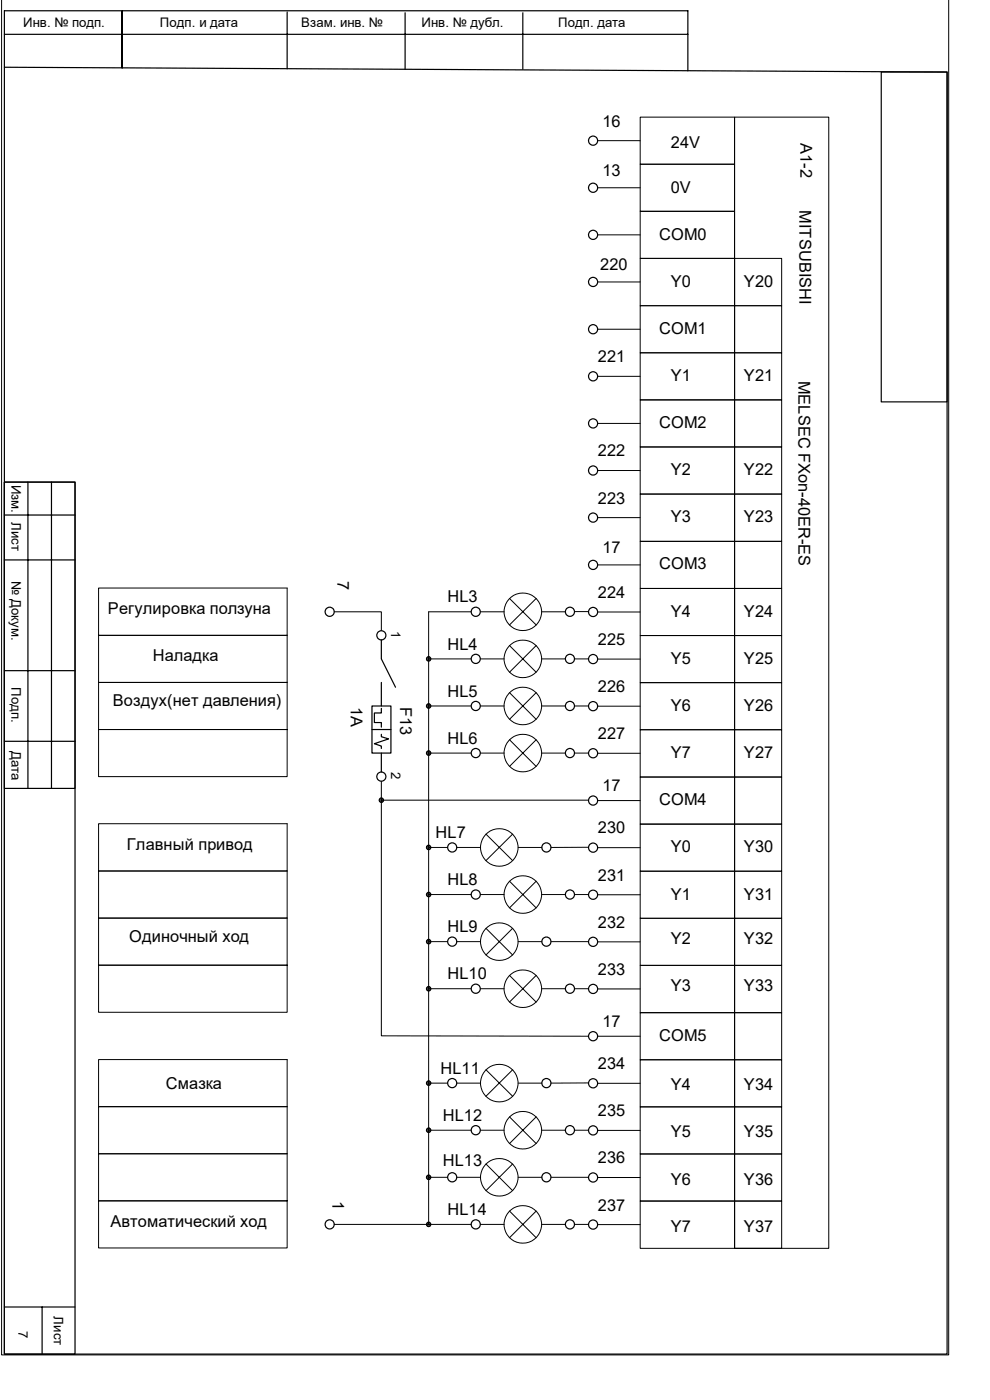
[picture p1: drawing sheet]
<svg xmlns="http://www.w3.org/2000/svg" width="210mm" height="297mm" viewBox="0 0 210 297" stroke-linecap="round" stroke-linejoin="round" font-family="sans-serif">
<g fill="none" stroke="#000" stroke-width=".25">
<path d="M.9 14.3v-12h145v12.7M.9 7.3h145M.9 14.3l200 1v272h-200zM25.9 2.4v12M60.9 2.6v12M85.9 2.7v12M110.9 2.7v12M186.9 15.3h14v70h-14zM.9 109.3h15M.9 118.8h15M.9 102.3h15v185h-15zM.9 102.3h15v65h-15z"/>
<path d="M5.9 102.3v65M10.9 102.3v65M80.9 135.8v4l3 6M.9 142.3h15M.9 157.3h15M78.9 149.8h4v10h-4zM78.9 154.8h4M80.9 144.8v5M80.9 150.3v1h-1.5v2h1.5v1M80.9 155.8v.5l1.5 .5-3 1 1.5 .5v.5M80.9 159.8v4M.9 277.3h15"/>
<path d="M8.9 277.3v10"/>
<circle cx="125.8" cy="39.8" r=".98"/>
<circle cx="125.8" cy="29.8" r=".98"/>
<circle cx="125.8" cy="59.8" r=".98"/>
<circle cx="125.8" cy="49.8" r=".98"/>
<circle cx="125.8" cy="79.8" r=".98"/>
<circle cx="125.8" cy="69.8" r=".98"/>
<circle cx="125.8" cy="89.8" r=".98"/>
<circle cx="125.8" cy="99.8" r=".98"/>
<circle cx="125.8" cy="109.8" r=".98"/>
<circle cx="125.8" cy="119.8" r=".98"/>
<circle cx="69.9" cy="129.8" r=".98"/>
<circle cx="80.9" cy="134.8" r=".98"/>
<circle cx="90.9" cy="139.8" r=".46"/>
<circle cx="100.9" cy="129.8" r=".98"/>
<circle cx="100.9" cy="139.8" r=".98"/>
<circle cx="120.9" cy="129.8" r=".98"/>
<circle cx="120.9" cy="139.8" r=".98"/>
<circle cx="125.8" cy="129.8" r=".98"/>
<circle cx="125.8" cy="139.8" r=".98"/>
<circle cx="90.9" cy="149.8" r=".46"/>
<circle cx="90.9" cy="159.8" r=".46"/>
<circle cx="100.9" cy="149.8" r=".98"/>
<circle cx="100.9" cy="159.8" r=".98"/>
<circle cx="120.9" cy="159.8" r=".98"/>
<circle cx="120.9" cy="149.8" r=".98"/>
<circle cx="125.8" cy="159.8" r=".98"/>
<circle cx="125.8" cy="149.8" r=".98"/>
<circle cx="80.9" cy="164.8" r=".98"/>
<circle cx="80.9" cy="169.8" r=".46"/>
<circle cx="90.9" cy="179.8" r=".46"/>
<circle cx="95.9" cy="179.8" r=".98"/>
<circle cx="115.9" cy="179.8" r=".98"/>
<circle cx="125.8" cy="169.8" r=".98"/>
<circle cx="125.8" cy="179.8" r=".98"/>
<circle cx="90.9" cy="199.8" r=".46"/>
<circle cx="90.9" cy="189.8" r=".46"/>
<circle cx="95.9" cy="199.8" r=".98"/>
<circle cx="100.9" cy="189.8" r=".98"/>
<circle cx="115.9" cy="199.8" r=".98"/>
<circle cx="120.9" cy="189.8" r=".98"/>
<circle cx="125.8" cy="199.8" r=".98"/>
<circle cx="125.8" cy="189.8" r=".98"/>
<circle cx="90.9" cy="209.8" r=".46"/>
<circle cx="100.9" cy="209.8" r=".98"/>
<circle cx="120.9" cy="209.8" r=".98"/>
<circle cx="125.8" cy="209.8" r=".98"/>
<circle cx="125.8" cy="219.8" r=".98"/>
<circle cx="90.9" cy="229.8" r=".46"/>
<circle cx="90.9" cy="239.8" r=".46"/>
<circle cx="95.9" cy="229.8" r=".98"/>
<circle cx="100.9" cy="239.8" r=".98"/>
<circle cx="115.9" cy="229.8" r=".98"/>
<circle cx="120.9" cy="239.8" r=".98"/>
<circle cx="125.8" cy="239.8" r=".98"/>
<circle cx="125.8" cy="229.8" r=".98"/>
<circle cx="69.9" cy="259.8" r=".98"/>
<circle cx="90.9" cy="249.8" r=".46"/>
<circle cx="90.9" cy="259.8" r=".46"/>
<circle cx="95.9" cy="249.8" r=".98"/>
<circle cx="100.9" cy="259.8" r=".98"/>
<circle cx="115.9" cy="249.8" r=".98"/>
<circle cx="120.9" cy="259.8" r=".98"/>
<circle cx="125.8" cy="249.8" r=".98"/>
<circle cx="125.8" cy="259.8" r=".98"/>
</g>
<g fill="none" stroke="#000" stroke-width=".21">
<path d="M.3 0v287.4h201v-287.4M126.8 39.8h9M126.8 29.8h9M135.8 34.8h20v10h-20zM135.8 24.8h20v10h-20zM155.8 24.8h20v240h-20zM126.8 59.8h9M126.8 49.8h9M135.8 54.8h20v10.1h-20zM135.8 44.8h20v10h-20zM155.8 54.8h10v10.1h-10zM126.8 79.8h9"/>
<path d="M126.8 69.8h9M135.8 74.8h20v10h-20zM135.8 64.9h20v9.9h-20zM155.8 64.9h10v9.9h-10zM155.8 74.8h10v10h-10zM126.8 99.8h9M126.8 89.8h9M135.8 94.8h20v10h-20zM135.8 84.8h20v10h-20zM155.8 84.8h10v10h-10zM155.8 94.8h10v10h-10zM126.8 119.8h9"/>
<path d="M126.8 109.8h9M135.8 114.9h20v9.9h-20zM135.8 104.8h20v10.1h-20zM155.8 104.8h10v10.1h-10zM155.8 114.9h10v9.9h-10zM20.9 124.8h40v10h-40v10h40v10h-40v10h40v-10h-40v-10h40v-10h-40zM70.9 129.8h10v4M90.9 139.8h9M99.9 129.8h-9v130M101.9 129.8h5M101.9 139.8h5M108.1 127l5.6 5.6"/>
<path d="M108.1 136.9l5.6 5.7M113.7 127l-5.6 5.6M113.7 136.9l-5.6 5.7M114.9 129.8h5M114.9 139.8h5M121.9 129.8h2.9M121.9 139.8h2.9M126.8 139.8h9M126.8 129.8h9M135.8 134.8h20v10h-20zM135.8 124.8h20v10h-20zM155.8 124.8h10v10h-10z"/>
<path d="M155.8 134.8h10v10h-10zM90.9 159.8h9M90.9 149.8h9M101.9 159.8h5M101.9 149.8h5M108.1 146.9l5.6 5.7M108.1 156.9l5.6 5.7M113.7 146.9l-5.6 5.7M113.7 156.9l-5.6 5.7M114.9 159.8h5M114.9 149.8h5M121.9 159.8h2.9"/>
<path d="M121.9 149.8h2.9M126.8 159.8h9M126.8 149.8h9M135.8 154.8h20v10h-20zM135.8 144.8h20v10h-20zM155.8 144.8h10v10h-10zM155.8 154.8h10v10h-10zM20.9 174.8h40v10h-40v10h40v10h-40v10h40v-10h-40v-10h40v-10h-40zM80.9 165.8v4M90.9 179.8h4M96.9 179.8h5M103.1 177l5.7 5.6"/>
<path d="M108.8 177l-5.7 5.6M109.9 179.8h5M124.8 179.7l-7.9 .1M124.8 169.8h-43.9v50h43.9M126.8 179.8h9M126.8 169.8h9M135.8 174.8h20v10h-20zM135.8 164.8h20v10h-20zM155.8 164.8h10v10h-10zM155.8 174.8h10v10h-10zM90.9 199.8h4M90.9 189.8h9"/>
<path d="M96.9 199.8h5M101.9 189.8h5M103.1 196.9l5.7 5.7M108.1 186.9l5.6 5.7M108.8 196.9l-5.7 5.7M109.9 199.8h5M113.7 186.9l-5.6 5.7M114.9 189.8h5M116.9 199.8h7.9M121.9 189.8h2.9M126.8 199.8h9M126.8 189.8h9"/>
<path d="M135.8 194.8h20v10h-20zM135.8 184.8h20v10h-20zM155.8 184.8h10v10h-10zM155.8 194.8h10v10h-10zM90.9 209.8h9M101.9 209.8h5M108.1 206.9l5.6 5.7M113.7 206.9l-5.6 5.7M114.9 209.8h5M121.9 209.8h2.9M126.8 219.8h9M126.8 209.8h9"/>
<path d="M135.8 214.8h20v10h-20zM135.8 204.8h20v10h-20zM155.8 204.8h10v10h-10zM155.8 214.8h10v10h-10zM20.9 224.8h40v10h-40v10h40v10h-40v10h40v-10h-40v-10h40v-10h-40zM90.9 239.8h9M90.9 229.8h4M96.9 229.8h5M101.9 239.8h5M103.1 226.9l5.7 5.7M108.1 236.9l5.6 5.7M108.8 226.9l-5.7 5.7"/>
<path d="M109.9 229.8h5M113.7 236.9l-5.6 5.7M114.9 239.8h5M121.9 239.8h2.9M124.8 229.7l-7.9 .1M126.8 239.8h9M126.8 229.8h9M135.8 234.8h20v10h-20zM135.8 224.8h20v10h-20zM155.8 224.8h10v10h-10zM155.8 234.8h10v10h-10zM70.9 259.8h29"/>
<path d="M90.9 249.8h4M96.9 249.8h5M101.9 259.8h5M103.1 246.9l5.7 5.7M108.1 256.9l5.6 5.7M108.8 246.9l-5.7 5.7M109.9 249.8h5M113.7 256.9l-5.6 5.7M114.9 259.8h5M116.9 249.8h7.9M121.9 259.8h2.9M126.8 259.8h9"/>
<path d="M126.8 249.8h9M135.8 254.8h20v10h-20zM135.8 244.8h20v10h-20zM155.8 244.8h10v10h-10zM155.8 254.8h10v10h-10z"/>
<circle cx="110.9" cy="129.8" r="4"/>
<circle cx="110.9" cy="139.8" r="4"/>
<circle cx="110.9" cy="149.8" r="4"/>
<circle cx="110.9" cy="159.8" r="4"/>
<circle cx="105.9" cy="179.8" r="4"/>
<circle cx="105.9" cy="199.8" r="4"/>
<circle cx="110.9" cy="189.8" r="4"/>
<circle cx="110.9" cy="209.8" r="4"/>
<circle cx="105.9" cy="229.8" r="4"/>
<circle cx="110.9" cy="239.8" r="4"/>
<circle cx="105.9" cy="249.8" r="4"/>
<circle cx="110.9" cy="259.8" r="4"/>
</g>
<g fill="#000">
<path d="M90.4 139.7v.1zM90.4 139.7v.2zM90.5 139.6l-.1 .3zM90.5 139.6v.4zM90.5 139.5v.5zM90.5 139.5v.6zM90.6 139.4l-.1 .7zM90.6 139.4v.8zM90.7 139.4v.8zM90.7 139.3v1zM90.7 139.3h.1l-.1 1zM90.8 139.3v1h-.1z"/>
<path d="M90.8 139.3v1zM90.9 139.3v1zM91 139.3l-.1 1zM91 139.3v1zM91.1 139.3l-.1 1zM91.1 139.3v1zM91.2 139.4l-.1 .9zM91.2 139.4v.8zM91.3 139.4l-.1 .8zM91.3 139.4v.8zM91.3 139.5v.7zM91.3 139.5v.6z"/>
<path d="M91.4 139.6l-.1 .5zM91.4 139.6v.4zM91.4 139.7v.3zM91.4 139.7v.2zM90.4 149.6v.2zM90.4 149.6v.3zM90.4 159.6v.2zM90.4 159.6v.3zM90.5 149.6l-.1 .3zM90.5 149.6v.4zM90.5 159.6l-.1 .3zM90.5 159.6v.4z"/>
<path d="M90.5 149.5v.5zM90.5 149.5v.6zM90.5 159.5v.5zM90.5 159.5v.6zM90.6 149.4l-.1 .7zM90.6 149.4v.8zM90.5 159.5l.1-.1-.1 .7zM90.6 159.4v.7zM90.7 149.4v.8zM90.7 159.3v.9zM90.7 149.3v.9zM90.7 149.3h.1l-.1 .9z"/>
<path d="M90.8 149.3v1l-.1-.1zM90.7 159.3h.1l-.1 .9zM90.8 159.3v1l-.1-.1zM90.8 149.3v1zM90.9 149.3l-.1 1zM90.8 159.3v1zM90.9 159.3l-.1 1zM90.9 149.3v1zM91 149.3l-.1 1zM90.9 159.3v1zM91 159.3l-.1 1zM91 149.3v1z"/>
<path d="M91.1 149.3l-.1 1zM91 159.3v1zM91.1 159.3l-.1 1zM91.1 149.3v.9zM91.2 149.4l-.1 .8zM91.1 159.3v.9zM91.2 159.3l-.1 .9zM91.2 149.4v.8zM91.3 149.4l-.1 .8zM91.2 159.3v.9zM91.3 159.4l-.1 .8zM91.3 149.4v.8z"/>
<path d="M91.3 149.5v.7zM91.3 159.4v.7zM91.3 159.5v.6zM91.3 149.5v.6zM91.4 149.6l-.1 .5zM91.4 159.6l-.1 .5zM91.4 149.6v.4zM91.4 159.6v.4zM91.4 149.6v.3zM91.4 149.7v.2zM91.4 159.6v.3zM91.4 159.7v.2z"/>
<path d="M80.4 169.6v.2zM80.4 169.6v.3zM80.5 169.5l-.1 .4zM80.5 169.5v.5zM80.5 169.5v.6zM80.6 169.4v.7zM80.6 169.3v.8zM80.6 169.3v.9zM80.7 169.3v.9zM80.8 169.3v1zM80.9 169.2l-.1 1.1zM80.9 169.2l.1 .1-.1 1z"/>
<path d="M81 169.3v1h-.1zM81 169.3v1zM81.1 169.3l-.1 1zM81.1 169.3v.9zM81.2 169.3l-.1 .9zM81.2 169.3v.9zM81.2 169.4v.8zM81.2 169.4v.7zM81.3 169.5l-.1 .6zM81.3 169.5v.6zM81.4 169.5l-.1 .6zM81.4 169.6v.3z"/>
<path d="M81.4 169.7v.2zM81.4 169.5v.5zM81.4 169.6v.4zM90.4 179.6v.2zM90.4 179.6v.3zM90.5 179.5l-.1 .4zM90.5 179.5v.5zM90.5 179.5v.6zM90.6 179.4v.7zM90.7 179.4v.8zM90.7 179.3v1zM90.7 179.3h.1l-.1 1z"/>
<path d="M90.8 179.3v1h-.1zM90.8 179.3v1zM90.9 179.3l-.1 1zM90.9 179.3v1zM91 179.3l-.1 1zM91 179.3v1zM91.1 179.3l-.1 1zM91.1 179.3v1zM91.2 179.4l-.1 .9zM91.2 179.4v.8zM91.3 179.4l-.1 .8zM91.3 179.4v.7z"/>
<path d="M91.3 179.5v.6zM91.4 179.5l-.1 .6zM91.4 179.5v.5zM91.4 179.6v.4zM91.4 179.6v.3zM91.4 179.7v.2zM90.4 199.6v.2zM90.4 199.6v.3zM90.4 189.7v.1zM90.4 189.7v.2zM90.5 199.6l-.1 .3zM90.5 199.6v.4z"/>
<path d="M90.5 189.6l-.1 .3zM90.5 189.6v.4zM90.5 199.5v.5zM90.5 199.5v.6zM90.5 189.5v.5zM90.5 189.5v.6zM90.6 199.4l-.1 .7zM90.6 199.4v.8zM90.5 189.5l.1-.1-.1 .7zM90.6 189.4v.8zM90.7 199.3v.9zM90.7 189.4v.8z"/>
<path d="M90.7 189.3v.9zM90.7 199.3h.1l-.1 .9zM90.8 199.3v1l-.1-.1zM90.7 189.3h.1l-.1 .9zM90.8 189.3v.9h-.1zM90.8 199.3v1zM90.9 199.3l-.1 1zM90.8 189.3v.9zM90.9 189.3v1zM90.9 199.3v1zM91 199.3l-.1 1zM91 189.3l-.1 1z"/>
<path d="M91 199.3v1zM91.1 199.3l-.1 1zM91 189.3v.9zM91.1 189.3l-.1 .9zM91.1 199.3v.9zM91.2 199.3l-.1 .9zM91.1 189.3v.9zM91.2 189.4l-.1 .8zM91.2 199.3v.9zM91.3 199.4l-.1 .8zM91.2 189.4v.8zM91.3 189.4l-.1 .8z"/>
<path d="M91.3 199.4v.8zM91.3 199.5v.7zM91.3 189.4v.8zM91.3 189.5v.7zM91.3 199.5v.6zM91.4 199.6l-.1 .5zM91.3 189.5v.6zM91.4 189.6l-.1 .5zM91.4 199.6v.4zM91.4 189.6v.4zM91.4 189.7v.3zM91.4 199.6v.3z"/>
<path d="M91.4 199.7v.2zM91.4 189.7v.2zM90.4 209.6v.2zM90.4 209.6v.3zM90.5 209.5l-.1 .4zM90.5 209.5v.5zM90.5 209.5v.6zM90.6 209.4l-.1 .7zM90.6 209.4v.7zM90.7 209.3v.9zM90.7 209.3h.1l-.1 .9zM90.8 209.3v1l-.1-.1z"/>
<path d="M90.8 209.3v1zM90.9 209.3l-.1 1zM90.9 209.3v1zM91 209.3l-.1 1zM91 209.3v1zM91.1 209.3l-.1 1zM91.1 209.3v.9zM91.2 209.3l-.1 .9zM91.2 209.3v.9zM91.3 209.4l-.1 .8zM91.3 209.4v.7zM91.3 209.5v.6z"/>
<path d="M91.4 209.5l-.1 .6zM91.4 209.5v.5zM91.4 209.6v.4zM91.4 209.6v.3zM91.4 209.7v.2zM90.4 229.6v.2zM90.4 229.6v.3zM90.4 239.6v.2zM90.4 239.6v.3zM90.5 229.5l-.1 .4zM90.5 229.5v.5zM90.5 239.6l-.1 .3z"/>
<path d="M90.5 239.6v.4zM90.5 229.4v.6zM90.5 229.4v.7zM90.5 239.5v.5zM90.5 239.5v.6zM90.6 229.4v.7zM90.6 239.4l-.1 .7zM90.6 239.4v.8zM90.7 229.4v.8zM90.7 239.4v.8zM90.7 229.3v.9zM90.7 229.3v1z"/>
<path d="M90.7 239.3v.9zM90.7 229.3h.1l-.1 1zM90.8 229.3v1h-.1zM90.7 239.3h.1l-.1 .9zM90.8 239.3v.9h-.1zM90.8 229.3v1zM90.9 229.3l-.1 1zM90.8 239.3v.9zM90.9 239.3v1zM90.9 229.3v1zM91 229.3l-.1 1zM91 239.3l-.1 1z"/>
<path d="M91 229.3v1zM91.1 229.3l-.1 1zM91 239.3v.9zM91.1 239.3l-.1 .9zM91.1 229.3v1zM91.2 229.4l-.1 .9zM91.1 239.3v.9zM91.2 239.4l-.1 .8zM91.2 229.4v.8zM91.3 229.4l-.1 .8zM91.2 239.4v.8zM91.3 239.4l-.1 .8z"/>
<path d="M91.3 229.4v.7zM91.3 239.4v.8zM91.3 239.5v.7zM91.4 229.5l-.1 .6zM91.3 239.5v.6zM91.4 239.6l-.1 .5zM91.4 229.5v.5zM91.4 229.6v.4zM91.4 239.6v.4zM91.4 229.6v.3zM91.4 229.7v.2zM91.4 239.6v.3z"/>
<path d="M91.4 239.7v.2zM90.4 249.6v.2zM90.4 249.6v.3zM90.4 259.6v.2zM90.4 259.6v.3zM90.5 249.6l-.1 .3zM90.5 249.6v.4zM90.5 259.5l-.1 .4zM90.5 259.5v.5zM90.5 249.5v.5zM90.5 249.5v.6zM90.5 259.5v.6z"/>
<path d="M90.5 249.5l.1-.1-.1 .7zM90.6 249.4v.7zM90.6 259.4l-.1 .7zM90.6 259.4v.7zM90.7 249.3v.9zM90.7 259.3v.9zM90.7 249.3h.1l-.1 .9zM90.8 249.3v1l-.1-.1zM90.7 259.3h.1l-.1 .9zM90.8 259.3v1l-.1-.1zM90.8 249.3v1zM90.9 249.3l-.1 1z"/>
<path d="M90.8 259.3v1zM90.9 259.2l-.1 1.1zM90.9 249.3v1zM91 249.3l-.1 1zM90.9 259.2v1.1zM91 259.3l-.1 1zM91 249.3v1zM91.1 249.3l-.1 1zM91 259.3v1zM91.1 259.3l-.1 1zM91.1 249.3v.9zM91.2 249.3l-.1 .9z"/>
<path d="M91.1 259.3v.9zM91.2 259.3l-.1 .9zM91.2 249.3v.9zM91.3 249.4l-.1 .8zM91.2 259.3v.9zM91.3 259.4l-.1 .8zM91.3 249.4v.7zM91.3 249.5v.6zM91.3 259.4v.7zM91.3 259.5v.6zM91.4 249.6l-.1 .5zM91.4 259.5l-.1 .6z"/>
<path d="M91.4 249.6v.4zM91.4 259.5v.5zM91.4 259.6v.4zM91.4 249.6v.3zM91.4 249.7v.2zM91.4 259.6v.3zM91.4 259.7v.2z"/>
</g>
<g font-size="3.5">
<text x="127.8" y="26.8">16</text>
<text x="142.3" y="31.3">24V</text>
<text x="169.8" y="30.4" transform="rotate(90 169.8 30.4)">A1-2</text>
<text x="127.8" y="37.3">13</text>
<text x="142.3" y="40.9">0V</text>
<text x="169.6" y="44.6" transform="rotate(90 169.6 44.6)">MITSUBISHI</text>
<text x="139.8" y="50.8">COM0</text>
<text x="127.3" y="57.3">220</text>
<text x="142.3" y="60.8">Y0</text>
<text x="157.8" y="60.8">Y20</text>
<text x="139.8" y="70.8">COM1</text>
<text x="126.8" y="76.8">221</text>
<text x="142.3" y="80.8">Y1</text>
<text x="157.8" y="80.8">Y21</text>
<text x="169.4" y="80.8" transform="rotate(90 169.4 80.8)">MELSEC FXon-40ER-ES</text>
<text x="139.8" y="90.8">COM2</text>
<text x="126.8" y="96.8">222</text>
<text x="142.3" y="100.8">Y2</text>
<text x="157.8" y="100.8">Y22</text>
<text x="126.8" y="106.8">223</text>
<text x="142.3" y="110.8">Y3</text>
<text x="157.8" y="110.8">Y23</text>
<text x="127.8" y="117.3">17</text>
<text x="71.6" y="123.3" transform="rotate(90 71.6 123.3)">7</text>
<text x="139.8" y="120.8">COM3</text>
<text x="22.9" y="130.3">Регулировка ползуна</text>
<text x="94.9" y="127.8">HL3</text>
<text x="126.8" y="126.8">224</text>
<text x="142.3" y="130.8">Y4</text>
<text x="157.8" y="130.8">Y24</text>
<text x="94.9" y="137.8">HL4</text>
<text x="126.8" y="136.8">225</text>
<text x="32.4" y="140.3">Наладка</text>
<text x="142.3" y="140.8">Y5</text>
<text x="157.8" y="140.8">Y25</text>
<text x="23.9" y="149.8">Воздух(нет давления)</text>
<text x="74.4" y="149.9" transform="rotate(90 74.4 149.9)">1A</text>
<text x="84.9" y="149.9" transform="rotate(90 84.9 149.9)">F13</text>
<text x="94.9" y="147.8">HL5</text>
<text x="126.8" y="146.8">226</text>
<text x="142.3" y="150.8">Y6</text>
<text x="157.8" y="150.8">Y26</text>
<text x="94.9" y="157.8">HL6</text>
<text x="126.8" y="156.8">227</text>
<text x="142.3" y="160.8">Y7</text>
<text x="157.8" y="160.8">Y27</text>
<text x="127.8" y="167.8">17</text>
<text x="139.8" y="170.8">COM4</text>
<text x="92.4" y="177.8">HL7</text>
<text x="126.8" y="176.8">230</text>
<text x="26.9" y="180.3">Главный привод</text>
<text x="142.3" y="180.8">Y0</text>
<text x="157.8" y="180.8">Y30</text>
<text x="94.9" y="187.8">HL8</text>
<text x="126.8" y="186.8">231</text>
<text x="142.3" y="190.8">Y1</text>
<text x="157.8" y="190.8">Y31</text>
<text x="94.9" y="197.8">HL9</text>
<text x="126.8" y="196.8">232</text>
<text x="27.4" y="199.8">Одиночный ход</text>
<text x="142.3" y="200.3">Y2</text>
<text x="157.8" y="200.3">Y32</text>
<text x="94.9" y="207.8">HL10</text>
<text x="126.8" y="206.8">233</text>
<text x="142.3" y="210.3">Y3</text>
<text x="157.8" y="210.3">Y33</text>
<text x="127.8" y="217.8">17</text>
<text x="139.8" y="220.8">COM5</text>
<text x="93.4" y="227.8">HL11</text>
<text x="126.8" y="226.8">234</text>
<text x="35.2" y="231">Смазка</text>
<text x="142.3" y="231.3">Y4</text>
<text x="157.8" y="231.3">Y34</text>
<text x="93.9" y="237.8">HL12</text>
<text x="126.8" y="236.8">235</text>
<text x="142.3" y="241.3">Y5</text>
<text x="157.8" y="241.3">Y35</text>
<text x="93.9" y="247.3">HL13</text>
<text x="126.8" y="246.8">236</text>
<text x="142.3" y="251.3">Y6</text>
<text x="157.8" y="251.3">Y36</text>
<text x="70.6" y="254.8" transform="rotate(90 70.6 254.8)">1</text>
<text x="94.9" y="257.8">HL14</text>
<text x="126.8" y="256.8">237</text>
<text x="23.4" y="260.3">Автоматический ход</text>
<text x="142.3" y="261.3">Y7</text>
<text x="157.8" y="261.3">Y37</text>
</g>
<g font-size="2.8">
<text x="4.9" y="5.8">Инв. № подп.</text>
<text x="33.9" y="5.8">Подп. и дата</text>
<text x="63.9" y="5.8">Взам. инв. №</text>
<text x="89.4" y="5.8">Инв. № дубл.</text>
<text x="118.4" y="5.8">Подп. дата</text>
<text x="2.4" y="102.8" transform="rotate(90 2.4 102.8)">Изм.</text>
<text x="2.4" y="110.8" transform="rotate(90 2.4 110.8)">Лист</text>
<text x="2.4" y="123.3" transform="rotate(90 2.4 123.3)">№ Докум.</text>
<text x="83" y="133.8" transform="rotate(90 83 133.8)">1</text>
<text x="2.4" y="145.8" transform="rotate(90 2.4 145.8)">Подп.</text>
<text x="2.4" y="159.3" transform="rotate(90 2.4 159.3)">Дата</text>
<text x="83" y="163.8" transform="rotate(90 83 163.8)">2</text>
<text x="11.4" y="279.3" transform="rotate(90 11.4 279.3)">Лист</text>
<text x="3.9" y="282.3" transform="rotate(90 3.9 282.3)">7</text>
</g>
</svg>
